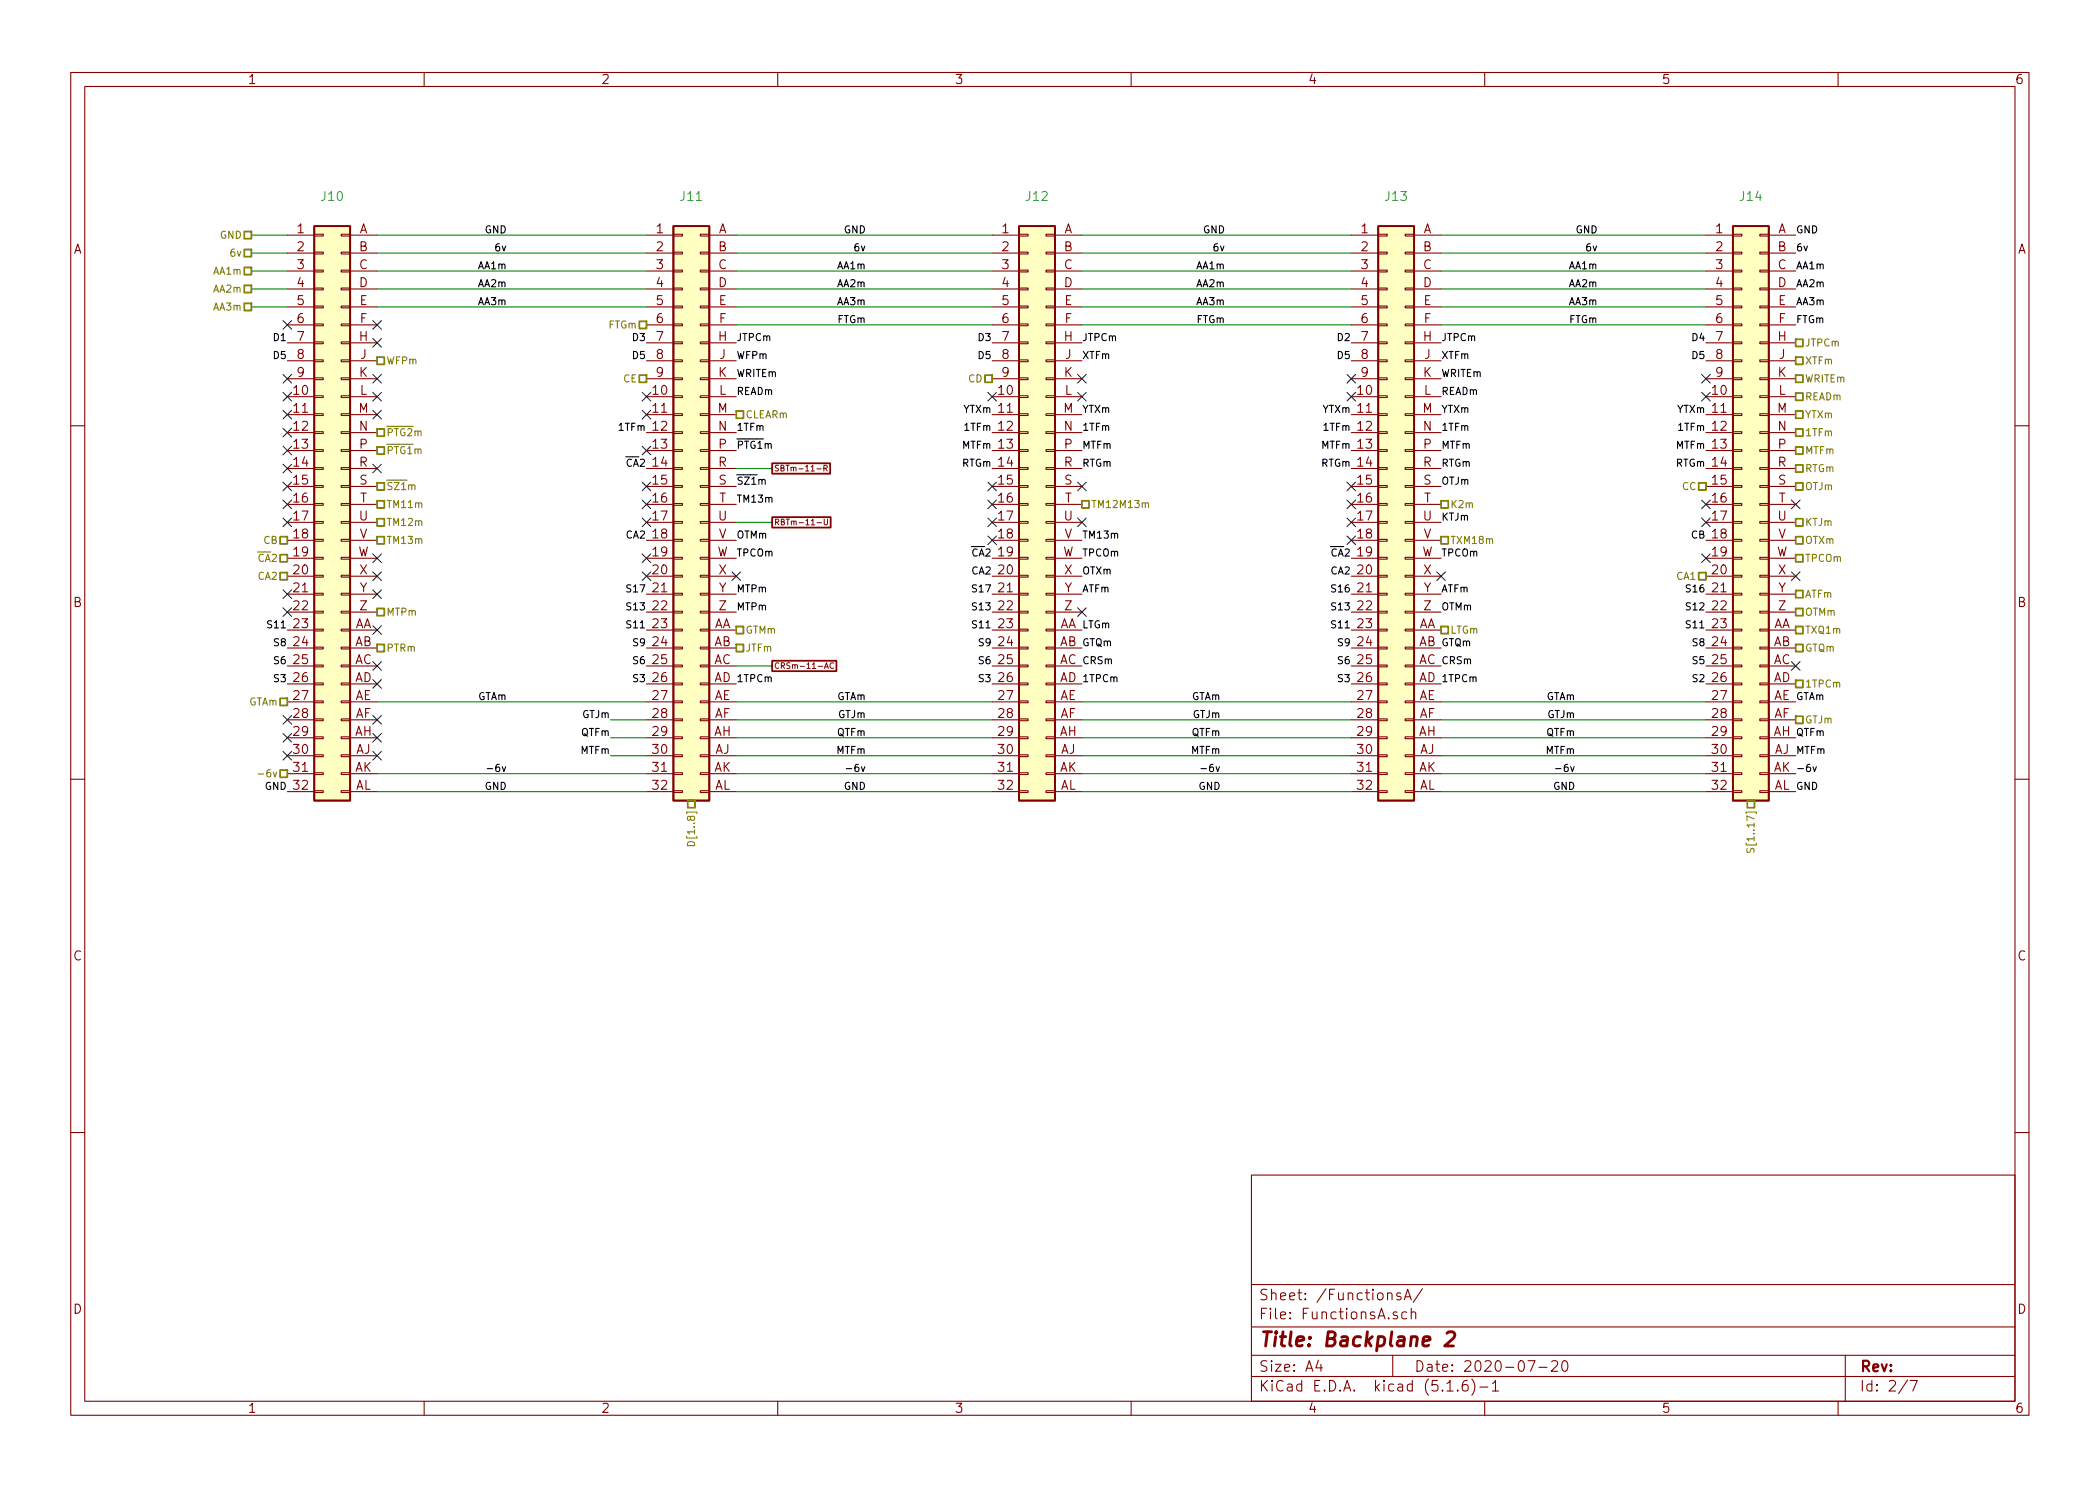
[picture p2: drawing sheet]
<svg xmlns="http://www.w3.org/2000/svg" width="297mm" height="210mm" viewBox="0 0 297 210" stroke-linecap="round" stroke-linejoin="round" font-family="sans-serif">
<g fill="none" stroke="#840000" stroke-width=".15">
<path d="M10 10.3h277v189.9h-277zM12 12.2h273v186.1h-273zM60 10.3v1.9M110 10.3v1.9M160 10.3v1.9M210 10.3v1.9M260 10.3v1.9M40.6 33.3h3.8M40.6 35.8h3.8M40.6 38.3h3.8M44.4 38.2h1.3v.3h-1.3zM44.4 35.7h1.3v.2h-1.3z"/>
<path d="M44.4 33.1h1.3v.3h-1.3zM48.3 38.2h1.2v.3h-1.2zM48.3 35.7h1.2v.2h-1.2zM48.3 33.1h1.2v.3h-1.2zM49.5 33.3h3.8M49.5 35.8h3.8M49.5 38.3h3.8M91.4 33.3h3.8M91.4 35.8h3.8M91.4 38.3h3.8M95.2 38.2h1.3v.3h-1.3zM95.2 35.7h1.3v.2h-1.3z"/>
<path d="M95.2 33.1h1.3v.3h-1.3zM99.1 38.2h1.2v.3h-1.2zM99.1 35.7h1.2v.2h-1.2zM99.1 33.1h1.2v.3h-1.2zM100.3 33.3h3.8M100.3 35.8h3.8M100.3 38.3h3.8M140.3 33.3h3.8M140.3 35.8h3.8M140.3 38.3h3.8M144.1 38.2h1.3v.3h-1.3zM144.1 35.7h1.3v.2h-1.3z"/>
<path d="M144.1 33.1h1.3v.3h-1.3zM148 38.2h1.2v.3h-1.2zM148 35.7h1.2v.2h-1.2zM148 33.1h1.2v.3h-1.2zM149.2 33.3h3.8M149.2 35.8h3.8M149.2 38.3h3.8M191.1 33.3h3.8M191.1 35.8h3.8M191.1 38.3h3.8M194.9 38.2h1.3v.3h-1.3zM194.9 35.7h1.3v.2h-1.3z"/>
<path d="M194.9 33.1h1.3v.3h-1.3zM198.8 38.2h1.2v.3h-1.2zM198.8 35.7h1.2v.2h-1.2zM198.8 33.1h1.2v.3h-1.2zM200 33.3h3.8M200 35.8h3.8M200 38.3h3.8M241.3 33.3h3.8M241.3 35.8h3.8M241.3 38.3h3.8M245.1 38.2h1.3v.3h-1.3zM245.1 35.7h1.3v.2h-1.3z"/>
<path d="M245.1 33.1h1.3v.3h-1.3zM248.9 38.2h1.3v.3h-1.3zM248.9 35.7h1.3v.2h-1.3zM248.9 33.1h1.3v.3h-1.3zM250.2 33.3h3.8M250.2 35.8h3.8M250.2 38.3h3.8M40.6 56.1h3.8M40.6 58.7h3.8M40.6 40.9h3.8M40.6 43.4h3.8M40.6 46h3.8"/>
<path d="M40.6 48.5h3.8M40.6 51h3.8M40.6 53.6h3.8M44.4 58.5h1.3v.3h-1.3zM44.4 56h1.3v.3h-1.3zM44.4 53.5h1.3v.2h-1.3zM44.4 50.9h1.3v.3h-1.3zM44.4 48.4h1.3v.2h-1.3zM44.4 45.8h1.3v.3h-1.3zM44.4 43.3h1.3v.3h-1.3zM44.4 40.8h1.3v.2h-1.3zM48.3 58.5h1.2v.3h-1.2z"/>
<path d="M48.3 56h1.2v.3h-1.2zM48.3 53.5h1.2v.2h-1.2zM48.3 50.9h1.2v.3h-1.2zM48.3 48.4h1.2v.2h-1.2zM48.3 45.8h1.2v.3h-1.2zM48.3 43.3h1.2v.3h-1.2zM48.3 40.8h1.2v.2h-1.2zM49.5 56.1h3.8M49.5 58.7h3.8M49.5 40.9h3.8M49.5 43.4h3.8M49.5 46h3.8"/>
<path d="M49.5 48.5h3.8M49.5 51h3.8M49.5 53.6h3.8M91.4 56.1h3.8M91.4 58.7h3.8M91.4 40.9h3.8M91.4 43.4h3.8M91.4 46h3.8M91.4 48.5h3.8M91.4 51h3.8M91.4 53.6h3.8M95.2 58.5h1.3v.3h-1.3z"/>
<path d="M95.2 56h1.3v.3h-1.3zM95.2 53.5h1.3v.2h-1.3zM95.2 50.9h1.3v.3h-1.3zM95.2 48.4h1.3v.2h-1.3zM95.2 45.8h1.3v.3h-1.3zM95.2 43.3h1.3v.3h-1.3zM95.2 40.8h1.3v.2h-1.3zM99.1 58.5h1.2v.3h-1.2zM99.1 56h1.2v.3h-1.2zM99.1 53.5h1.2v.2h-1.2zM99.1 50.9h1.2v.3h-1.2zM99.1 48.4h1.2v.2h-1.2z"/>
<path d="M99.1 45.8h1.2v.3h-1.2zM99.1 43.3h1.2v.3h-1.2zM99.1 40.8h1.2v.2h-1.2zM100.3 56.1h3.8M100.3 58.7h3.8M100.3 40.9h3.8M100.3 43.4h3.8M100.3 46h3.8M100.3 48.5h3.8M100.3 51h3.8M100.3 53.6h3.8M140.3 56.1h3.8"/>
<path d="M140.3 58.7h3.8M140.3 40.9h3.8M140.3 43.4h3.8M140.3 46h3.8M140.3 48.5h3.8M140.3 51h3.8M140.3 53.6h3.8M144.1 58.5h1.3v.3h-1.3zM144.1 56h1.3v.3h-1.3zM144.1 53.5h1.3v.2h-1.3zM144.1 50.9h1.3v.3h-1.3zM144.1 48.4h1.3v.2h-1.3z"/>
<path d="M144.1 45.8h1.3v.3h-1.3zM144.1 43.3h1.3v.3h-1.3zM144.1 40.8h1.3v.2h-1.3zM148 58.5h1.2v.3h-1.2zM148 56h1.2v.3h-1.2zM148 53.5h1.2v.2h-1.2zM148 50.9h1.2v.3h-1.2zM148 48.4h1.2v.2h-1.2zM148 45.8h1.2v.3h-1.2zM148 43.3h1.2v.3h-1.2zM148 40.8h1.2v.2h-1.2zM149.2 56.1h3.8"/>
<path d="M149.2 58.7h3.8M149.2 40.9h3.8M149.2 43.4h3.8M149.2 46h3.8M149.2 48.5h3.8M149.2 51h3.8M149.2 53.6h3.8M191.1 56.1h3.8M191.1 58.7h3.8M191.1 40.9h3.8M191.1 43.4h3.8M191.1 46h3.8"/>
<path d="M191.1 48.5h3.8M191.1 51h3.8M191.1 53.6h3.8M194.9 58.5h1.3v.3h-1.3zM194.9 56h1.3v.3h-1.3zM194.9 53.5h1.3v.2h-1.3zM194.9 50.9h1.3v.3h-1.3zM194.9 48.4h1.3v.2h-1.3zM194.9 45.8h1.3v.3h-1.3zM194.9 43.3h1.3v.3h-1.3zM194.9 40.8h1.3v.2h-1.3zM198.8 58.5h1.2v.3h-1.2z"/>
<path d="M198.8 56h1.2v.3h-1.2zM198.8 53.5h1.2v.2h-1.2zM198.8 50.9h1.2v.3h-1.2zM198.8 48.4h1.2v.2h-1.2zM198.8 45.8h1.2v.3h-1.2zM198.8 43.3h1.2v.3h-1.2zM198.8 40.8h1.2v.2h-1.2zM200 56.1h3.8M200 58.7h3.8M200 40.9h3.8M200 43.4h3.8M200 46h3.8"/>
<path d="M200 48.5h3.8M200 51h3.8M200 53.6h3.8M241.3 56.1h3.8M241.3 58.7h3.8M241.3 40.9h3.8M241.3 43.4h3.8M241.3 46h3.8M241.3 48.5h3.8M241.3 51h3.8M241.3 53.6h3.8M245.1 58.5h1.3v.3h-1.3z"/>
<path d="M245.1 56h1.3v.3h-1.3zM245.1 53.5h1.3v.2h-1.3zM245.1 50.9h1.3v.3h-1.3zM245.1 48.4h1.3v.2h-1.3zM245.1 45.8h1.3v.3h-1.3zM245.1 43.3h1.3v.3h-1.3zM245.1 40.8h1.3v.2h-1.3zM248.9 58.5h1.3v.3h-1.3zM248.9 56h1.3v.3h-1.3zM248.9 53.5h1.3v.2h-1.3zM248.9 50.9h1.3v.3h-1.3zM248.9 48.4h1.3v.2h-1.3z"/>
<path d="M248.9 45.8h1.3v.3h-1.3zM248.9 43.3h1.3v.3h-1.3zM248.9 40.8h1.3v.2h-1.3zM250.2 56.1h3.8M250.2 58.7h3.8M250.2 40.9h3.8M250.2 43.4h3.8M250.2 46h3.8M250.2 48.5h3.8M250.2 51h3.8M250.2 53.6h3.8M10 60.2h2"/>
<path d="M40.6 61.2h3.8M40.6 63.7h3.8M40.6 66.3h3.8M40.6 68.8h3.8M40.6 71.4h3.8M40.6 73.9h3.8M40.6 76.4h3.8M40.6 79h3.8M44.4 78.9h1.3v.2h-1.3zM44.4 76.3h1.3v.3h-1.3zM44.4 73.8h1.3v.2h-1.3zM44.4 71.2h1.3v.3h-1.3z"/>
<path d="M44.4 68.7h1.3v.3h-1.3zM44.4 66.2h1.3v.2h-1.3zM44.4 63.6h1.3v.3h-1.3zM44.4 61.1h1.3v.2h-1.3zM48.3 78.9h1.2v.2h-1.2zM48.3 76.3h1.2v.3h-1.2zM48.3 73.8h1.2v.2h-1.2zM48.3 71.2h1.2v.3h-1.2zM48.3 68.7h1.2v.3h-1.2zM48.3 66.2h1.2v.2h-1.2zM48.3 63.6h1.2v.3h-1.2zM48.3 61.1h1.2v.2h-1.2z"/>
<path d="M49.5 61.2h3.8M49.5 63.7h3.8M49.5 66.3h3.8M49.5 68.8h3.8M49.5 71.4h3.8M49.5 73.9h3.8M49.5 76.4h3.8M49.5 79h3.8M91.4 61.2h3.8M91.4 63.7h3.8M91.4 66.3h3.8M91.4 68.8h3.8"/>
<path d="M91.4 71.4h3.8M91.4 73.9h3.8M91.4 76.4h3.8M91.4 79h3.8M95.2 78.9h1.3v.2h-1.3zM95.2 76.3h1.3v.3h-1.3zM95.2 73.8h1.3v.2h-1.3zM95.2 71.2h1.3v.3h-1.3zM95.2 68.7h1.3v.3h-1.3zM95.2 66.2h1.3v.2h-1.3zM95.2 63.6h1.3v.3h-1.3zM95.2 61.1h1.3v.2h-1.3z"/>
<path d="M99.1 78.9h1.2v.2h-1.2zM99.1 76.3h1.2v.3h-1.2zM99.1 73.8h1.2v.2h-1.2zM99.1 71.2h1.2v.3h-1.2zM99.1 68.7h1.2v.3h-1.2zM99.1 66.2h1.2v.2h-1.2zM99.1 63.6h1.2v.3h-1.2zM99.1 61.1h1.2v.2h-1.2zM100.3 61.2h3.8M100.3 63.7h3.8M100.3 66.3h3.8M100.3 68.8h3.8"/>
<path d="M100.3 71.4h3.8M100.3 73.9h3.8M100.3 76.4h3.8M100.3 79h3.8M140.3 61.2h3.8M140.3 63.7h3.8M140.3 66.3h3.8M140.3 68.8h3.8M140.3 71.4h3.8M140.3 73.9h3.8M140.3 76.4h3.8M140.3 79h3.8"/>
<path d="M144.1 78.9h1.3v.2h-1.3zM144.1 76.3h1.3v.3h-1.3zM144.1 73.8h1.3v.2h-1.3zM144.1 71.2h1.3v.3h-1.3zM144.1 68.7h1.3v.3h-1.3zM144.1 66.2h1.3v.2h-1.3zM144.1 63.6h1.3v.3h-1.3zM144.1 61.1h1.3v.2h-1.3zM148 78.9h1.2v.2h-1.2zM148 76.3h1.2v.3h-1.2zM148 73.8h1.2v.2h-1.2zM148 71.2h1.2v.3h-1.2z"/>
<path d="M148 68.7h1.2v.3h-1.2zM148 66.2h1.2v.2h-1.2zM148 63.6h1.2v.3h-1.2zM148 61.1h1.2v.2h-1.2zM149.2 61.2h3.8M149.2 63.7h3.8M149.2 66.3h3.8M149.2 68.8h3.8M149.2 71.4h3.8M149.2 73.9h3.8M149.2 76.4h3.8M149.2 79h3.8"/>
<path d="M191.1 61.2h3.8M191.1 63.7h3.8M191.1 66.3h3.8M191.1 68.8h3.8M191.1 71.4h3.8M191.1 73.9h3.8M191.1 76.4h3.8M191.1 79h3.8M194.9 78.9h1.3v.2h-1.3zM194.9 76.3h1.3v.3h-1.3zM194.9 73.8h1.3v.2h-1.3zM194.9 71.2h1.3v.3h-1.3z"/>
<path d="M194.9 68.7h1.3v.3h-1.3zM194.9 66.2h1.3v.2h-1.3zM194.9 63.6h1.3v.3h-1.3zM194.9 61.1h1.3v.2h-1.3zM198.8 78.9h1.2v.2h-1.2zM198.8 76.3h1.2v.3h-1.2zM198.8 73.8h1.2v.2h-1.2zM198.8 71.2h1.2v.3h-1.2zM198.8 68.7h1.2v.3h-1.2zM198.8 66.2h1.2v.2h-1.2zM198.8 63.6h1.2v.3h-1.2zM198.8 61.1h1.2v.2h-1.2z"/>
<path d="M200 61.2h3.8M200 63.7h3.8M200 66.3h3.8M200 68.8h3.8M200 71.4h3.8M200 73.9h3.8M200 76.4h3.8M200 79h3.8M241.3 61.2h3.8M241.3 63.7h3.8M241.3 66.3h3.8M241.3 68.8h3.8"/>
<path d="M241.3 71.4h3.8M241.3 73.9h3.8M241.3 76.4h3.8M241.3 79h3.8M245.1 78.9h1.3v.2h-1.3zM245.1 76.3h1.3v.3h-1.3zM245.1 73.8h1.3v.2h-1.3zM245.1 71.2h1.3v.3h-1.3zM245.1 68.7h1.3v.3h-1.3zM245.1 66.2h1.3v.2h-1.3zM245.1 63.6h1.3v.3h-1.3zM245.1 61.1h1.3v.2h-1.3z"/>
<path d="M248.9 78.9h1.3v.2h-1.3zM248.9 76.3h1.3v.3h-1.3zM248.9 73.8h1.3v.2h-1.3zM248.9 71.2h1.3v.3h-1.3zM248.9 68.7h1.3v.3h-1.3zM248.9 66.2h1.3v.2h-1.3zM248.9 63.6h1.3v.3h-1.3zM248.9 61.1h1.3v.2h-1.3zM250.2 61.2h3.8M250.2 63.7h3.8M250.2 66.3h3.8M250.2 68.8h3.8"/>
<path d="M250.2 71.4h3.8M250.2 73.9h3.8M250.2 76.4h3.8M250.2 79h3.8M285 60.2h2M40.6 81.5h3.8M40.6 84.1h3.8M40.6 86.6h3.8M40.6 89.1h3.8M40.6 91.7h3.8M40.6 94.2h3.8M40.6 96.8h3.8"/>
<path d="M40.6 99.3h3.8M44.4 99.2h1.3v.2h-1.3zM44.4 96.6h1.3v.3h-1.3zM44.4 94.1h1.3v.3h-1.3zM44.4 91.6h1.3v.2h-1.3zM44.4 89h1.3v.3h-1.3zM44.4 86.5h1.3v.2h-1.3zM44.4 83.9h1.3v.3h-1.3zM44.4 81.4h1.3v.3h-1.3zM48.3 99.2h1.2v.2h-1.2zM48.3 96.6h1.2v.3h-1.2zM48.3 94.1h1.2v.3h-1.2z"/>
<path d="M48.3 91.6h1.2v.2h-1.2zM48.3 89h1.2v.3h-1.2zM48.3 86.5h1.2v.2h-1.2zM48.3 83.9h1.2v.3h-1.2zM48.3 81.4h1.2v.3h-1.2zM49.5 81.5h3.8M49.5 84.1h3.8M49.5 86.6h3.8M49.5 89.1h3.8M49.5 91.7h3.8M49.5 94.2h3.8M49.5 96.8h3.8"/>
<path d="M49.5 99.3h3.8M91.4 81.5h3.8M91.4 84.1h3.8M91.4 86.6h3.8M91.4 89.1h3.8M91.4 91.7h3.8M91.4 94.2h3.8M91.4 96.8h3.8M91.4 99.3h3.8M95.2 99.2h1.3v.2h-1.3zM95.2 96.6h1.3v.3h-1.3zM95.2 94.1h1.3v.3h-1.3z"/>
<path d="M95.2 91.6h1.3v.2h-1.3zM95.2 89h1.3v.3h-1.3zM95.2 86.5h1.3v.2h-1.3zM95.2 83.9h1.3v.3h-1.3zM95.2 81.4h1.3v.3h-1.3zM99.1 99.2h1.2v.2h-1.2zM99.1 96.6h1.2v.3h-1.2zM99.1 94.1h1.2v.3h-1.2zM99.1 91.6h1.2v.2h-1.2zM99.1 89h1.2v.3h-1.2zM99.1 86.5h1.2v.2h-1.2zM99.1 83.9h1.2v.3h-1.2z"/>
<path d="M99.1 81.4h1.2v.3h-1.2zM100.3 81.5h3.8M100.3 84.1h3.8M100.3 86.6h3.8M100.3 89.1h3.8M100.3 91.7h3.8M100.3 94.2h3.8M100.3 96.8h3.8M100.3 99.3h3.8M140.3 81.5h3.8M140.3 84.1h3.8M140.3 86.6h3.8"/>
<path d="M140.3 89.1h3.8M140.3 91.7h3.8M140.3 94.2h3.8M140.3 96.8h3.8M140.3 99.3h3.8M144.1 99.2h1.3v.2h-1.3zM144.1 96.6h1.3v.3h-1.3zM144.1 94.1h1.3v.3h-1.3zM144.1 91.6h1.3v.2h-1.3zM144.1 89h1.3v.3h-1.3zM144.1 86.5h1.3v.2h-1.3zM144.1 83.9h1.3v.3h-1.3z"/>
<path d="M144.1 81.4h1.3v.3h-1.3zM148 99.2h1.2v.2h-1.2zM148 96.6h1.2v.3h-1.2zM148 94.1h1.2v.3h-1.2zM148 91.6h1.2v.2h-1.2zM148 89h1.2v.3h-1.2zM148 86.5h1.2v.2h-1.2zM148 83.9h1.2v.3h-1.2zM148 81.4h1.2v.3h-1.2zM149.2 81.5h3.8M149.2 84.1h3.8M149.2 86.6h3.8"/>
<path d="M149.2 89.1h3.8M149.2 91.7h3.8M149.2 94.2h3.8M149.2 96.8h3.8M149.2 99.3h3.8M191.1 81.5h3.8M191.1 84.1h3.8M191.1 86.6h3.8M191.1 89.1h3.8M191.1 91.7h3.8M191.1 94.2h3.8M191.1 96.8h3.8"/>
<path d="M191.1 99.3h3.8M194.9 99.2h1.3v.2h-1.3zM194.9 96.6h1.3v.3h-1.3zM194.9 94.1h1.3v.3h-1.3zM194.9 91.6h1.3v.2h-1.3zM194.9 89h1.3v.3h-1.3zM194.9 86.5h1.3v.2h-1.3zM194.9 83.9h1.3v.3h-1.3zM194.9 81.4h1.3v.3h-1.3zM198.8 99.2h1.2v.2h-1.2zM198.8 96.6h1.2v.3h-1.2zM198.8 94.1h1.2v.3h-1.2z"/>
<path d="M198.8 91.6h1.2v.2h-1.2zM198.8 89h1.2v.3h-1.2zM198.8 86.5h1.2v.2h-1.2zM198.8 83.9h1.2v.3h-1.2zM198.8 81.4h1.2v.3h-1.2zM200 81.5h3.8M200 84.1h3.8M200 86.6h3.8M200 89.1h3.8M200 91.7h3.8M200 94.2h3.8M200 96.8h3.8"/>
<path d="M200 99.3h3.8M241.3 81.5h3.8M241.3 84.1h3.8M241.3 86.6h3.8M241.3 89.1h3.8M241.3 91.7h3.8M241.3 94.2h3.8M241.3 96.8h3.8M241.3 99.3h3.8M245.1 99.2h1.3v.2h-1.3zM245.1 96.6h1.3v.3h-1.3zM245.1 94.1h1.3v.3h-1.3z"/>
<path d="M245.1 91.6h1.3v.2h-1.3zM245.1 89h1.3v.3h-1.3zM245.1 86.5h1.3v.2h-1.3zM245.1 83.9h1.3v.3h-1.3zM245.1 81.4h1.3v.3h-1.3zM248.9 99.2h1.3v.2h-1.3zM248.9 96.6h1.3v.3h-1.3zM248.9 94.1h1.3v.3h-1.3zM248.9 91.6h1.3v.2h-1.3zM248.9 89h1.3v.3h-1.3zM248.9 86.5h1.3v.2h-1.3zM248.9 83.9h1.3v.3h-1.3z"/>
<path d="M248.9 81.4h1.3v.3h-1.3zM250.2 81.5h3.8M250.2 84.1h3.8M250.2 86.6h3.8M250.2 89.1h3.8M250.2 91.7h3.8M250.2 94.2h3.8M250.2 96.8h3.8M250.2 99.3h3.8M10 110.3h2M40.6 101.8h3.8M40.6 104.4h3.8"/>
<path d="M40.6 106.9h3.8M40.6 109.5h3.8M40.6 112h3.8M44.4 111.9h1.3v.2h-1.3zM44.4 109.3h1.3v.3h-1.3zM44.4 106.8h1.3v.3h-1.3zM44.4 104.3h1.3v.2h-1.3zM44.4 101.7h1.3v.3h-1.3zM48.3 111.9h1.2v.2h-1.2zM48.3 109.3h1.2v.3h-1.2zM48.3 106.8h1.2v.3h-1.2zM48.3 104.3h1.2v.2h-1.2z"/>
<path d="M48.3 101.7h1.2v.3h-1.2zM49.5 101.8h3.8M49.5 104.4h3.8M49.5 106.9h3.8M49.5 109.5h3.8M49.5 112h3.8M91.4 101.8h3.8M91.4 104.4h3.8M91.4 106.9h3.8M91.4 109.5h3.8M91.4 112h3.8M95.2 111.9h1.3v.2h-1.3z"/>
<path d="M95.2 109.3h1.3v.3h-1.3zM95.2 106.8h1.3v.3h-1.3zM95.2 104.3h1.3v.2h-1.3zM95.2 101.7h1.3v.3h-1.3zM99.1 111.9h1.2v.2h-1.2zM99.1 109.3h1.2v.3h-1.2zM99.1 106.8h1.2v.3h-1.2zM99.1 104.3h1.2v.2h-1.2zM99.1 101.7h1.2v.3h-1.2zM100.3 101.8h3.8M100.3 104.4h3.8M100.3 106.9h3.8"/>
<path d="M100.3 109.5h3.8M100.3 112h3.8M140.3 101.8h3.8M140.3 104.4h3.8M140.3 106.9h3.8M140.3 109.5h3.8M140.3 112h3.8M144.1 111.9h1.3v.2h-1.3zM144.1 109.3h1.3v.3h-1.3zM144.1 106.8h1.3v.3h-1.3zM144.1 104.3h1.3v.2h-1.3zM144.1 101.7h1.3v.3h-1.3z"/>
<path d="M148 111.9h1.2v.2h-1.2zM148 109.3h1.2v.3h-1.2zM148 106.8h1.2v.3h-1.2zM148 104.3h1.2v.2h-1.2zM148 101.7h1.2v.3h-1.2zM149.2 101.8h3.8M149.2 104.4h3.8M149.2 106.9h3.8M149.2 109.5h3.8M149.2 112h3.8M191.1 101.8h3.8M191.1 104.4h3.8"/>
<path d="M191.1 106.9h3.8M191.1 109.5h3.8M191.1 112h3.8M194.9 111.9h1.3v.2h-1.3zM194.9 109.3h1.3v.3h-1.3zM194.9 106.8h1.3v.3h-1.3zM194.9 104.3h1.3v.2h-1.3zM194.9 101.7h1.3v.3h-1.3zM198.8 111.9h1.2v.2h-1.2zM198.8 109.3h1.2v.3h-1.2zM198.8 106.8h1.2v.3h-1.2zM198.8 104.3h1.2v.2h-1.2z"/>
<path d="M198.8 101.7h1.2v.3h-1.2zM200 101.8h3.8M200 104.4h3.8M200 106.9h3.8M200 109.5h3.8M200 112h3.8M241.3 101.8h3.8M241.3 104.4h3.8M241.3 106.9h3.8M241.3 109.5h3.8M241.3 112h3.8M245.1 111.9h1.3v.2h-1.3z"/>
<path d="M245.1 109.3h1.3v.3h-1.3zM245.1 106.8h1.3v.3h-1.3zM245.1 104.3h1.3v.2h-1.3zM245.1 101.7h1.3v.3h-1.3zM248.9 111.9h1.3v.2h-1.3zM248.9 109.3h1.3v.3h-1.3zM248.9 106.8h1.3v.3h-1.3zM248.9 104.3h1.3v.2h-1.3zM248.9 101.7h1.3v.3h-1.3zM250.2 101.8h3.8M250.2 104.4h3.8M250.2 106.9h3.8"/>
<path d="M250.2 109.5h3.8M250.2 112h3.8M285 110.3h2M10 160.2h2M177 166.3h108v32h-108zM285 160.2h2M60 198.3v1.9M110 198.3v1.9M160 198.3v1.9M177 194.8h108M177 191.8h108M177 187.8h108"/>
<path d="M177 181.8h108M186.5 192.5l-.4 1h1M186.8 193v1M197 191.8v3M197.6 185.7l-.3-.1-.2 .3a.48 .48 0 0 0 .5 .3l.1 .1-.1 .2-.1 .1-.4-.1M198.1 183l-.3-.1-.2 .1v.2a.48 .48 0 0 0 .5 .3l.1 .1-.1 .2-.1 .1-.4-.1M198.6 183.9l.5-1.5 .5 1.5M198.8 183.5h.7M199 185.7a.53 .53 0 0 0-.7 0v.8a.53 .53 0 0 0 .7 0M199.6 185.7a.38 .38 0 0 1 .7 .1v.8M199.6 185.1v1.5M201.2 182.3l-1.3 2"/>
<path d="M204.7 196.8h.8M206.2 196.7v.1l-.1-.1h.1v.1M207.5 195.3a.59 .59 0 0 0-.7 .7l.1 .7a.49 .49 0 0 0 .7 0 .65 .65 0 0 0-.1-.7 .51 .51 0 0 0-.6 0l-.1 .2M208.2 195.1a1.71 1.71 0 0 1 0 2.3M209.3 196.3h1.2M210 198.3v1.9M211.1 195.8l.3-.3 .1-.2v1.5M211.1 196.8h.9M216.1 192.5h1l-.6 1.5M217.7 193.5h1.1M219.5 192.7l.2-.2h.3a.41 .41 0 0 1 .3 .7l-.9 .8h.9M221.1 192.6a.36 .36 0 0 1 .6 .2 .77 .77 0 0 1-.4 1.2 1 1 0 0 1-.2-1.4z"/>
<path d="M260 198.3v1.9M261 191.8v6.5M269.8 195.2l-1.2 2M270.2 195.3h1l-.6 1.5"/>
</g>
<path d="M204.7 188.6l.3-.2h.5a.48 .48 0 0 1 .3 .6l-.2 .3-1.3 1.1h1.3" fill="none" stroke="#840000" stroke-width=".41"/>
<g fill="#ffffc2" stroke="#ffffc2" stroke-width=".14">
<path d="M144.1 32h5.1v81.3h-5.1z"/>
<path d="M95.2 32h5.1v81.3h-5.1z"/>
<path d="M44.4 32h5.1v81.3h-5.1z"/>
<path d="M194.9 32h5.1v81.3h-5.1z"/>
<path d="M245.1 32h5.1v81.3h-5.1z"/>
</g>
<path d="M44.4 32h5.1v81.3h-5.1zM95.2 32h5.1v81.3h-5.1zM144.1 32h5.1v81.3h-5.1zM194.9 32h5.1v81.3h-5.1zM245.1 32h5.1v81.3h-5.1zM109.2 65.6h8.2v1.4h-8.2zM109.2 73.2h8.3v1.4h-8.3zM109.2 93.5h9.1v1.5h-9.1z" fill="none" stroke="#840000" stroke-width=".25"/>
<g fill="none" stroke="#008400" stroke-width=".15">
<path d="M35.6 35.8h5M35.6 33.3h5M35.6 38.3h5M53.3 35.8h38.1M53.3 33.3h38.1M53.3 38.3h38.1M104.1 35.8h36.2M104.1 33.3h36.2M104.1 38.3h36.2M153 35.8h38.1M153 33.3h38.1M153 38.3h38.1"/>
<path d="M203.8 35.8h37.5M203.8 33.3h37.5M203.8 38.3h37.5M35.6 40.9h5M35.6 43.4h5M53.3 40.9h38.1M53.3 43.4h38.1M104.1 46h36.2M104.1 40.9h36.2M104.1 43.4h36.2M153 46h38.1M153 40.9h38.1"/>
<path d="M153 43.4h38.1M203.8 46h37.5M203.8 40.9h37.5M203.8 43.4h37.5M104.1 66.3h5.1M104.1 73.9h5.1M53.3 99.3h38.1M104.1 99.3h36.2M104.1 94.2h5.1M153 99.3h38.1M203.8 99.3h37.5M53.3 112h38.1"/>
<path d="M53.3 109.5h38.1M86.4 101.8h5M86.4 106.9h5M86.4 104.4h5M104.1 101.8h36.2M104.1 106.9h36.2M104.1 104.4h36.2M104.1 112h36.2M104.1 109.5h36.2M153 101.8h38.1M153 106.9h38.1M153 104.4h38.1"/>
<path d="M153 112h38.1M153 109.5h38.1M203.8 101.8h37.5M203.8 106.9h37.5M203.8 104.4h37.5M203.8 112h37.5M203.8 109.5h37.5"/>
</g>
<g fill="none" stroke="#848400" stroke-width=".25">
<path d="M34.5 35.3h1.1v1h-1.1zM34.5 32.8h1.1v1h-1.1zM34.5 37.8h1.1v1.1h-1.1zM34.5 42.9h1.1v1h-1.1zM34.5 40.4h1.1v1h-1.1zM53.3 50.5h1.1v1.1h-1.1zM90.4 45.5h1v1h-1zM90.4 53.1h1v1h-1zM104.1 58.2h1.1v1h-1.1zM139.3 53.1h1v1h-1zM254 48h1v1h-1zM254 50.5h1v1.1h-1z"/>
<path d="M254 58.2h1v1h-1zM254 53.1h1v1h-1zM254 55.6h1v1h-1zM39.6 75.9h1v1.1h-1zM39.6 78.5h1v1h-1zM53.3 73.4h1.1v1h-1.1zM53.3 70.9h1.1v1h-1.1zM53.3 75.9h1.1v1.1h-1.1zM53.3 68.3h1.1v1h-1.1zM53.3 63.2h1.1v1.1h-1.1zM53.3 60.7h1.1v1h-1.1zM153 70.9h1.1v1h-1.1z"/>
<path d="M203.8 75.9h1.1v1.1h-1.1zM203.8 70.9h1.1v1h-1.1zM240.3 68.3h1v1h-1zM254 60.7h1v1h-1zM254 73.4h1v1h-1zM254 75.9h1v1.1h-1zM254 68.3h1v1h-1zM254 65.8h1v1h-1zM254 63.2h1v1.1h-1zM254 78.5h1v1h-1zM39.6 98.8h1v1h-1zM39.6 81h1v1h-1z"/>
<path d="M53.3 91.2h1.1v1h-1.1zM53.3 86.1h1.1v1h-1.1zM104.1 88.6h1.1v1.1h-1.1zM104.1 91.2h1.1v1h-1.1zM203.8 88.6h1.1v1.1h-1.1zM240.3 81h1v1h-1zM254 91.2h1v1h-1zM254 88.6h1v1.1h-1zM254 96.3h1v1h-1zM254 86.1h1v1h-1zM254 83.6h1v1h-1zM39.6 109h1v1h-1z"/>
<path d="M97.3 113.3h1v1h-1zM247.1 113.3h1.1v1h-1.1zM254 101.3h1v1.1h-1z"/>
</g>
<path d="M162 71.3l.2-.2 .2 .1 .1 .6M36.5 109.5h.8M97.3 119.2a.55 .55 0 0 1 .6-.1 .55 .55 0 0 1 .3 .6h-1zM247.1 120l.1 .6h.3l.1-.5 .3-.1 .2 .2v.4" fill="none" stroke="#848400" stroke-width=".15"/>
<path d="M115.5 66.3h.7M115.6 74h.6M116.5 66.3l.4-.1 .1-.3-.5-.1v.8M116.6 73.5v.6l.1 .2 .3-.1v-.7M116.7 66.3l.3 .3M116.6 94.6l.3-.8 .3 .8M116.7 94.4h.4M117.9 93.8a.36 .36 0 0 0-.5 .4 .36 .36 0 0 0 .5 .3" fill="none" stroke="#840000" stroke-width=".14"/>
<path d="M68.9 108.8h.8M119.7 108.8h.8M169.9 108.8h.7M220 108.8h.8M256.4 108.5l.3 .7 .2-.7" fill="none" stroke="#000" stroke-width=".15"/>
<g fill="none" stroke="#000084" stroke-width=".15">
<path d="M40 45.4l1.2 1.2M40 53l1.2 1.2M40 55.5l1.2 1.2M40 58.1l1.2 1.2M41.2 45.4l-1.2 1.2M41.2 53l-1.2 1.2M41.2 55.5l-1.2 1.2M41.2 58.1l-1.2 1.2M52.7 58.1l1.2 1.2M52.7 55.5l1.2 1.2M52.7 53l1.2 1.2M52.7 47.9l1.2 1.2"/>
<path d="M52.7 45.4l1.2 1.2M53.9 45.4l-1.2 1.2M53.9 47.9l-1.2 1.2M53.9 53l-1.2 1.2M53.9 55.5l-1.2 1.2M53.9 58.1l-1.2 1.2M90.8 55.5l1.2 1.2M90.8 58.1l1.2 1.2M92 55.5l-1.2 1.2M92 58.1l-1.2 1.2M139.7 55.5l1.2 1.2M140.9 55.5l-1.2 1.2"/>
<path d="M152.4 55.5l1.2 1.2M152.4 53l1.2 1.2M153.6 55.5l-1.2 1.2M153.6 53l-1.2 1.2M190.5 55.5l1.2 1.2M190.5 53l1.2 1.2M191.7 55.5l-1.2 1.2M191.7 53l-1.2 1.2M240.7 55.5l1.2 1.2M240.7 53l1.2 1.2M241.9 55.5l-1.2 1.2M241.9 53l-1.2 1.2"/>
<path d="M40 60.6l1.2 1.2M40 63.1l1.2 1.3M40 65.7l1.2 1.2M40 68.2l1.2 1.2M40 70.8l1.2 1.2M40 73.3l1.2 1.2M41.2 60.6l-1.2 1.2M41.2 63.1l-1.2 1.3M41.2 65.7l-1.2 1.2M41.2 68.2l-1.2 1.2M41.2 70.8l-1.2 1.2M41.2 73.3l-1.2 1.2"/>
<path d="M52.7 65.7l1.2 1.2M52.7 78.4l1.2 1.2M53.9 78.4l-1.2 1.2M53.9 65.7l-1.2 1.2M90.8 78.4l1.2 1.2M90.8 73.3l1.2 1.2M90.8 70.8l1.2 1.2M90.8 68.2l1.2 1.2M90.8 63.1l1.2 1.3M92 68.2l-1.2 1.2M92 63.1l-1.2 1.3M92 78.4l-1.2 1.2"/>
<path d="M92 73.3l-1.2 1.2M92 70.8l-1.2 1.2M139.7 73.3l1.2 1.2M139.7 75.8l1.2 1.3M139.7 70.8l1.2 1.2M139.7 68.2l1.2 1.2M140.9 68.2l-1.2 1.2M140.9 75.8l-1.2 1.3M140.9 73.3l-1.2 1.2M140.9 70.8l-1.2 1.2M152.4 68.2l1.2 1.2M152.4 73.3l1.2 1.2"/>
<path d="M153.6 68.2l-1.2 1.2M153.6 73.3l-1.2 1.2M190.5 68.2l1.2 1.2M190.5 75.8l1.2 1.3M190.5 73.3l1.2 1.2M190.5 70.8l1.2 1.2M191.7 75.8l-1.2 1.3M191.7 73.3l-1.2 1.2M191.7 70.8l-1.2 1.2M191.7 68.2l-1.2 1.2M240.7 78.4l1.2 1.2M240.7 73.3l1.2 1.2"/>
<path d="M240.7 70.8l1.2 1.2M241.9 78.4l-1.2 1.2M241.9 73.3l-1.2 1.2M241.9 70.8l-1.2 1.2M253.4 70.8l1.2 1.2M254.6 70.8l-1.2 1.2M40 83.5l1.2 1.2M40 86l1.2 1.2M41.2 83.5l-1.2 1.2M41.2 86l-1.2 1.2M52.7 80.9l1.2 1.2M52.7 83.5l1.2 1.2"/>
<path d="M52.7 96.2l1.2 1.2M52.7 93.6l1.2 1.2M52.7 88.5l1.2 1.3M53.9 88.5l-1.2 1.3M53.9 93.6l-1.2 1.2M53.9 96.2l-1.2 1.2M53.9 83.5l-1.2 1.2M53.9 80.9l-1.2 1.2M90.8 80.9l1.2 1.2M92 80.9l-1.2 1.2M103.5 80.9l1.2 1.2M104.7 80.9l-1.2 1.2"/>
<path d="M152.4 86l1.2 1.2M153.6 86l-1.2 1.2M203.2 80.9l1.2 1.2M204.4 80.9l-1.2 1.2M253.4 80.9l1.2 1.2M253.4 93.6l1.2 1.2M254.6 80.9l-1.2 1.2M254.6 93.6l-1.2 1.2M40 101.2l1.2 1.3M40 103.8l1.2 1.2M40 106.3l1.2 1.2M41.2 101.2l-1.2 1.3"/>
<path d="M41.2 103.8l-1.2 1.2M41.2 106.3l-1.2 1.2M52.7 106.3l1.2 1.2M52.7 103.8l1.2 1.2M52.7 101.2l1.2 1.3M53.9 106.3l-1.2 1.2M53.9 103.8l-1.2 1.2M53.9 101.2l-1.2 1.3"/>
</g>
<text font-size="2.8" fill="#840000" x="178" y="190.5">Title: Backplane 2</text>
<g font-size="2.1" fill="#840000">
<text x="178" y="184">Sheet: /FunctionsA/</text>
<text x="178" y="186.7">File: FunctionsA.sch</text>
<text x="178" y="196.9">KiCad E.D.A. kicad (5.1.6)-1</text>
<text x="178" y="194.1">Size: A4</text>
<text x="200" y="194.1">Date: 2020-07-20</text>
<text x="263" y="194.1">Rev:</text>
<text x="263" y="196.9">Id: 2/7</text>
</g>
<g font-size="1.8" fill="#840000">
<text x="35" y="11.9">1</text>
<text x="85" y="11.9">2</text>
<text x="135" y="11.9">3</text>
<text x="185" y="11.9">4</text>
<text x="235" y="11.9">5</text>
<text x="285" y="11.9">6</text>
<text x="10.4" y="35.9">A</text>
<text x="42.1" y="33">1</text>
<text x="42.1" y="35.6">2</text>
<text x="50.8" y="33">A</text>
<text x="50.8" y="35.6">B</text>
<text x="92.9" y="33">1</text>
<text x="92.9" y="35.6">2</text>
<text x="101.6" y="33">A</text>
<text x="101.6" y="35.6">B</text>
<text x="141.8" y="33">1</text>
<text x="141.8" y="35.6">2</text>
<text x="150.5" y="33">A</text>
<text x="150.5" y="35.6">B</text>
<text x="192.6" y="33">1</text>
<text x="192.6" y="35.6">2</text>
<text x="201.3" y="33">A</text>
<text x="201.3" y="35.6">B</text>
<text x="242.7" y="33">1</text>
<text x="242.7" y="35.6">2</text>
<text x="251.5" y="33">A</text>
<text x="251.5" y="35.6">B</text>
<text x="285.4" y="35.9">A</text>
<text x="42.1" y="38.1">3</text>
<text x="42.1" y="40.6">4</text>
<text x="50.8" y="38.1">C</text>
<text x="50.8" y="40.6">D</text>
<text x="92.9" y="38.1">3</text>
<text x="92.9" y="40.6">4</text>
<text x="101.6" y="38.1">C</text>
<text x="101.6" y="40.6">D</text>
<text x="141.8" y="38.1">3</text>
<text x="141.8" y="40.6">4</text>
<text x="150.5" y="38.1">C</text>
<text x="150.5" y="40.6">D</text>
<text x="192.6" y="38.1">3</text>
<text x="192.6" y="40.6">4</text>
<text x="201.3" y="38.1">C</text>
<text x="201.3" y="40.6">D</text>
<text x="242.7" y="38.1">3</text>
<text x="242.7" y="40.6">4</text>
<text x="251.5" y="38.1">C</text>
<text x="251.5" y="40.6">D</text>
<text x="42.1" y="43.2">5</text>
<text x="42.1" y="45.7">6</text>
<text x="50.9" y="43.2">E</text>
<text x="50.9" y="45.7">F</text>
<text x="92.9" y="43.2">5</text>
<text x="92.9" y="45.7">6</text>
<text x="101.7" y="43.2">E</text>
<text x="101.7" y="45.7">F</text>
<text x="141.8" y="43.2">5</text>
<text x="141.8" y="45.7">6</text>
<text x="150.5" y="43.2">E</text>
<text x="150.6" y="45.7">F</text>
<text x="192.6" y="43.2">5</text>
<text x="192.6" y="45.7">6</text>
<text x="201.3" y="43.2">E</text>
<text x="201.4" y="45.7">F</text>
<text x="242.7" y="43.2">5</text>
<text x="242.7" y="45.7">6</text>
<text x="251.5" y="43.2">E</text>
<text x="251.6" y="45.7">F</text>
<text x="42.1" y="48.3">7</text>
<text x="42.1" y="50.8">8</text>
<text x="42.1" y="53.3">9</text>
<text x="50.8" y="48.3">H</text>
<text x="50.8" y="53.3">K</text>
<text x="51" y="50.8">J</text>
<text x="92.9" y="48.3">7</text>
<text x="92.9" y="50.8">8</text>
<text x="92.9" y="53.3">9</text>
<text x="101.6" y="48.3">H</text>
<text x="101.6" y="53.3">K</text>
<text x="101.8" y="50.8">J</text>
<text x="141.8" y="48.3">7</text>
<text x="141.8" y="50.8">8</text>
<text x="141.8" y="53.3">9</text>
<text x="150.5" y="48.3">H</text>
<text x="150.5" y="53.3">K</text>
<text x="150.6" y="50.8">J</text>
<text x="192.6" y="48.3">7</text>
<text x="192.6" y="50.8">8</text>
<text x="192.6" y="53.3">9</text>
<text x="201.3" y="48.3">H</text>
<text x="201.3" y="53.3">K</text>
<text x="201.4" y="50.8">J</text>
<text x="242.7" y="48.3">7</text>
<text x="242.7" y="50.8">8</text>
<text x="242.7" y="53.3">9</text>
<text x="251.5" y="48.3">H</text>
<text x="251.5" y="53.3">K</text>
<text x="251.6" y="50.8">J</text>
<text x="41.6" y="55.9">10</text>
<text x="41.6" y="58.4">11</text>
<text x="50.7" y="58.4">M</text>
<text x="50.9" y="55.9">L</text>
<text x="92.4" y="55.9">10</text>
<text x="92.4" y="58.4">11</text>
<text x="101.5" y="58.4">M</text>
<text x="101.7" y="55.9">L</text>
<text x="141.3" y="55.9">10</text>
<text x="141.3" y="58.4">11</text>
<text x="150.4" y="58.4">M</text>
<text x="150.6" y="55.9">L</text>
<text x="192.1" y="55.9">10</text>
<text x="192.1" y="58.4">11</text>
<text x="201.2" y="58.4">M</text>
<text x="201.4" y="55.9">L</text>
<text x="242.2" y="55.9">10</text>
<text x="242.2" y="58.4">11</text>
<text x="251.4" y="58.4">M</text>
<text x="251.6" y="55.9">L</text>
<text x="41.6" y="61">12</text>
<text x="41.6" y="63.5">13</text>
<text x="50.8" y="61">N</text>
<text x="50.9" y="63.5">P</text>
<text x="92.4" y="61">12</text>
<text x="92.4" y="63.5">13</text>
<text x="101.6" y="61">N</text>
<text x="101.7" y="63.5">P</text>
<text x="141.3" y="61">12</text>
<text x="141.3" y="63.5">13</text>
<text x="150.5" y="61">N</text>
<text x="150.5" y="63.5">P</text>
<text x="192.1" y="61">12</text>
<text x="192.1" y="63.5">13</text>
<text x="201.3" y="61">N</text>
<text x="201.3" y="63.5">P</text>
<text x="242.2" y="61">12</text>
<text x="242.2" y="63.5">13</text>
<text x="251.5" y="61">N</text>
<text x="251.5" y="63.5">P</text>
<text x="41.6" y="66">14</text>
<text x="41.6" y="68.6">15</text>
<text x="41.6" y="71.1">16</text>
<text x="50.8" y="66">R</text>
<text x="50.9" y="68.6">S</text>
<text x="50.9" y="71.1">T</text>
<text x="92.4" y="66">14</text>
<text x="92.4" y="68.6">15</text>
<text x="92.4" y="71.1">16</text>
<text x="101.6" y="66">R</text>
<text x="101.7" y="68.6">S</text>
<text x="101.7" y="71.1">T</text>
<text x="141.3" y="66">14</text>
<text x="141.3" y="68.6">15</text>
<text x="141.3" y="71.1">16</text>
<text x="150.5" y="66">R</text>
<text x="150.5" y="68.6">S</text>
<text x="150.6" y="71.1">T</text>
<text x="192.1" y="66">14</text>
<text x="192.1" y="68.6">15</text>
<text x="192.1" y="71.1">16</text>
<text x="201.3" y="66">R</text>
<text x="201.3" y="68.6">S</text>
<text x="201.4" y="71.1">T</text>
<text x="242.2" y="66">14</text>
<text x="242.2" y="68.6">15</text>
<text x="242.2" y="71.1">16</text>
<text x="251.5" y="66">R</text>
<text x="251.5" y="68.6">S</text>
<text x="251.6" y="71.1">T</text>
<text x="41.6" y="73.7">17</text>
<text x="41.6" y="76.2">18</text>
<text x="50.8" y="73.7">U</text>
<text x="50.9" y="76.2">V</text>
<text x="92.4" y="73.7">17</text>
<text x="92.4" y="76.2">18</text>
<text x="101.6" y="73.7">U</text>
<text x="101.7" y="76.2">V</text>
<text x="141.3" y="73.7">17</text>
<text x="141.3" y="76.2">18</text>
<text x="150.5" y="73.7">U</text>
<text x="150.5" y="76.2">V</text>
<text x="192.1" y="73.7">17</text>
<text x="192.1" y="76.2">18</text>
<text x="201.3" y="73.7">U</text>
<text x="201.3" y="76.2">V</text>
<text x="242.2" y="73.7">17</text>
<text x="242.2" y="76.2">18</text>
<text x="251.5" y="73.7">U</text>
<text x="251.5" y="76.2">V</text>
<text x="41.6" y="78.7">19</text>
<text x="41.6" y="81.3">20</text>
<text x="41.6" y="83.8">21</text>
<text x="50.6" y="78.7">W</text>
<text x="50.9" y="81.3">X</text>
<text x="50.9" y="83.8">Y</text>
<text x="92.4" y="78.7">19</text>
<text x="92.4" y="81.3">20</text>
<text x="92.4" y="83.8">21</text>
<text x="101.4" y="78.7">W</text>
<text x="101.7" y="81.3">X</text>
<text x="101.7" y="83.8">Y</text>
<text x="141.3" y="78.7">19</text>
<text x="141.3" y="81.3">20</text>
<text x="141.3" y="83.8">21</text>
<text x="150.3" y="78.7">W</text>
<text x="150.5" y="81.3">X</text>
<text x="150.5" y="83.8">Y</text>
<text x="192.1" y="78.7">19</text>
<text x="192.1" y="81.3">20</text>
<text x="192.1" y="83.8">21</text>
<text x="201.1" y="78.7">W</text>
<text x="201.3" y="81.3">X</text>
<text x="201.3" y="83.8">Y</text>
<text x="242.2" y="78.7">19</text>
<text x="242.2" y="81.3">20</text>
<text x="242.2" y="83.8">21</text>
<text x="251.3" y="78.7">W</text>
<text x="251.5" y="81.3">X</text>
<text x="251.5" y="83.8">Y</text>
<text x="10.4" y="85.9">B</text>
<text x="41.6" y="86.4">22</text>
<text x="41.6" y="88.9">23</text>
<text x="50.2" y="88.9">AA</text>
<text x="50.9" y="86.4">Z</text>
<text x="92.4" y="86.4">22</text>
<text x="92.4" y="88.9">23</text>
<text x="101" y="88.9">AA</text>
<text x="101.7" y="86.4">Z</text>
<text x="141.3" y="86.4">22</text>
<text x="141.3" y="88.9">23</text>
<text x="149.9" y="88.9">AA</text>
<text x="150.6" y="86.4">Z</text>
<text x="192.1" y="86.4">22</text>
<text x="192.1" y="88.9">23</text>
<text x="200.7" y="88.9">AA</text>
<text x="201.4" y="86.4">Z</text>
<text x="242.2" y="86.4">22</text>
<text x="242.2" y="88.9">23</text>
<text x="250.8" y="88.9">AA</text>
<text x="251.6" y="86.4">Z</text>
<text x="285.4" y="85.9">B</text>
<text x="41.6" y="91.4">24</text>
<text x="41.6" y="94">25</text>
<text x="50.2" y="91.4">AB</text>
<text x="50.2" y="94">AC</text>
<text x="92.4" y="91.4">24</text>
<text x="92.4" y="94">25</text>
<text x="101" y="91.4">AB</text>
<text x="101" y="94">AC</text>
<text x="141.3" y="91.4">24</text>
<text x="141.3" y="94">25</text>
<text x="149.9" y="91.4">AB</text>
<text x="149.9" y="94">AC</text>
<text x="192.1" y="91.4">24</text>
<text x="192.1" y="94">25</text>
<text x="200.7" y="91.4">AB</text>
<text x="200.7" y="94">AC</text>
<text x="242.2" y="91.4">24</text>
<text x="242.2" y="94">25</text>
<text x="250.8" y="91.4">AB</text>
<text x="250.8" y="94">AC</text>
<text x="41.6" y="96.5">26</text>
<text x="41.6" y="99.1">27</text>
<text x="41.6" y="101.6">28</text>
<text x="50.2" y="96.5">AD</text>
<text x="50.2" y="99.1">AE</text>
<text x="50.3" y="101.6">AF</text>
<text x="92.4" y="96.5">26</text>
<text x="92.4" y="99.1">27</text>
<text x="92.4" y="101.6">28</text>
<text x="101" y="96.5">AD</text>
<text x="101" y="99.1">AE</text>
<text x="101.1" y="101.6">AF</text>
<text x="141.3" y="96.5">26</text>
<text x="141.3" y="99.1">27</text>
<text x="141.3" y="101.6">28</text>
<text x="149.9" y="96.5">AD</text>
<text x="149.9" y="99.1">AE</text>
<text x="150" y="101.6">AF</text>
<text x="192.1" y="96.5">26</text>
<text x="192.1" y="99.1">27</text>
<text x="192.1" y="101.6">28</text>
<text x="200.7" y="96.5">AD</text>
<text x="200.7" y="99.1">AE</text>
<text x="200.8" y="101.6">AF</text>
<text x="242.2" y="96.5">26</text>
<text x="242.2" y="99.1">27</text>
<text x="242.2" y="101.6">28</text>
<text x="250.8" y="96.5">AD</text>
<text x="250.9" y="99.1">AE</text>
<text x="250.9" y="101.6">AF</text>
<text x="41.6" y="104.1">29</text>
<text x="41.6" y="106.7">30</text>
<text x="50.2" y="104.1">AH</text>
<text x="50.3" y="106.7">AJ</text>
<text x="92.4" y="104.1">29</text>
<text x="92.4" y="106.7">30</text>
<text x="101" y="104.1">AH</text>
<text x="101.1" y="106.7">AJ</text>
<text x="141.3" y="104.1">29</text>
<text x="141.3" y="106.7">30</text>
<text x="149.9" y="104.1">AH</text>
<text x="150" y="106.7">AJ</text>
<text x="192.1" y="104.1">29</text>
<text x="192.1" y="106.7">30</text>
<text x="200.7" y="104.1">AH</text>
<text x="200.8" y="106.7">AJ</text>
<text x="242.2" y="104.1">29</text>
<text x="242.2" y="106.7">30</text>
<text x="250.8" y="104.1">AH</text>
<text x="251" y="106.7">AJ</text>
<text x="41.6" y="109.2">31</text>
<text x="41.6" y="111.8">32</text>
<text x="50.2" y="109.2">AK</text>
<text x="50.3" y="111.8">AL</text>
<text x="92.4" y="109.2">31</text>
<text x="92.4" y="111.8">32</text>
<text x="101" y="109.2">AK</text>
<text x="101.1" y="111.8">AL</text>
<text x="141.3" y="109.2">31</text>
<text x="141.3" y="111.8">32</text>
<text x="149.9" y="109.2">AK</text>
<text x="150" y="111.8">AL</text>
<text x="192.1" y="109.2">31</text>
<text x="192.1" y="111.8">32</text>
<text x="200.7" y="109.2">AK</text>
<text x="200.8" y="111.8">AL</text>
<text x="242.2" y="109.2">31</text>
<text x="242.2" y="111.8">32</text>
<text x="250.8" y="109.2">AK</text>
<text x="250.9" y="111.8">AL</text>
<text x="10.4" y="135.9">C</text>
<text x="285.4" y="135.9">C</text>
<text x="10.4" y="185.9">D</text>
<text x="285.4" y="185.9">D</text>
<text x="35" y="199.9">1</text>
<text x="85" y="199.9">2</text>
<text x="135" y="199.9">3</text>
<text x="185" y="199.9">4</text>
<text x="235" y="199.9">5</text>
<text x="285" y="199.9">6</text>
</g>
<g font-size="1.8" fill="#008484">
<text x="45.5" y="28.4">J10</text>
<text x="96.3" y="28.4">J11</text>
<text x="145.2" y="28.4">J12</text>
<text x="196" y="28.4">J13</text>
<text x="246.2" y="28.4">J14</text>
</g>
<g font-size="1.4" fill="#848400">
<text x="31.1" y="33.8">GND</text>
<text x="30.2" y="41.4">AA2m</text>
<text x="30.2" y="38.9">AA1m</text>
<text x="32.7" y="36.3">6v</text>
<text x="30.2" y="43.9">AA3m</text>
<text x="86.1" y="46.5">FTGm</text>
<text x="54.6" y="51.6">WFPm</text>
<text x="255.3" y="49">JTPCm</text>
<text x="255.3" y="51.6">XTFm</text>
<text x="88.2" y="54.1">CE</text>
<text x="105.4" y="59.2">CLEARm</text>
<text x="137" y="54.1">CD</text>
<text x="255.3" y="59.2">YTXm</text>
<text x="255.3" y="54.1">WRITEm</text>
<text x="255.3" y="56.6">READm</text>
<text x="54.6" y="64.3">PTG1m</text>
<text x="54.6" y="61.7">PTG2m</text>
<text x="255.3" y="61.7">1TFm</text>
<text x="255.3" y="64.3">MTFm</text>
<text x="54.6" y="71.9">TM11m</text>
<text x="54.6" y="69.3">SZ1m</text>
<text x="154.3" y="71.9">TM12M13m</text>
<text x="205.1" y="71.9">K2m</text>
<text x="238" y="69.3">CC</text>
<text x="255.3" y="69.3">OTJm</text>
<text x="255.3" y="66.8">RTGm</text>
<text x="37.3" y="77">CB</text>
<text x="54.6" y="74.4">TM12m</text>
<text x="54.6" y="77">TM13m</text>
<text x="205.1" y="77">TXM18m</text>
<text x="255.3" y="74.4">KTJm</text>
<text x="255.3" y="77">OTXm</text>
<text x="36.6" y="82">CA2</text>
<text x="36.6" y="79.5">CA2</text>
<text x="237.2" y="82">CA1</text>
<text x="255.3" y="79.5">TPCOm</text>
<text x="54.6" y="87.1">MTPm</text>
<text x="105.4" y="89.7">GTMm</text>
<text x="205.1" y="89.7">LTGm</text>
<text x="255.3" y="89.7">TXQ1m</text>
<text x="255.3" y="87.1">OTMm</text>
<text x="255.3" y="84.6">ATFm</text>
<text x="54.6" y="92.2">PTRm</text>
<text x="105.4" y="92.2">JTFm</text>
<text x="255.3" y="92.2">GTQm</text>
<text x="35.1" y="99.8">GTAm</text>
<text x="255.3" y="97.3">1TPCm</text>
<text x="255.3" y="102.4">GTJm</text>
<text x="37.3" y="110">-6v</text>
<text x="98.3" y="118.9" transform="rotate(-90 98.3 118.9)">D[1..8]</text>
<text x="248.2" y="119.6" transform="rotate(-90 248.2 119.6)">S[1..17]</text>
</g>
<g font-size="1.4">
<text x="68.6" y="33">GND</text>
<text x="70.2" y="35.6">6v</text>
<text x="119.4" y="33">GND</text>
<text x="121" y="35.6">6v</text>
<text x="170.2" y="33">GND</text>
<text x="171.8" y="35.6">6v</text>
<text x="222.9" y="33">GND</text>
<text x="224.5" y="35.6">6v</text>
<text x="254" y="33">GND</text>
<text x="254" y="35.6">6v</text>
<text x="67.7" y="40.6">AA2m</text>
<text x="67.7" y="38.1">AA1m</text>
<text x="118.5" y="40.6">AA2m</text>
<text x="118.5" y="38.1">AA1m</text>
<text x="169.3" y="40.6">AA2m</text>
<text x="169.3" y="38.1">AA1m</text>
<text x="222" y="38.1">AA1m</text>
<text x="222" y="40.6">AA2m</text>
<text x="254" y="38.1">AA1m</text>
<text x="254" y="40.6">AA2m</text>
<text x="67.7" y="43.2">AA3m</text>
<text x="118.5" y="45.7">FTGm</text>
<text x="118.5" y="43.2">AA3m</text>
<text x="169.3" y="45.7">FTGm</text>
<text x="169.3" y="43.2">AA3m</text>
<text x="222" y="45.7">FTGm</text>
<text x="222" y="43.2">AA3m</text>
<text x="254" y="45.7">FTGm</text>
<text x="254" y="43.2">AA3m</text>
<text x="38.8" y="48.3">D1</text>
<text x="38.8" y="50.8">D5</text>
<text x="89.6" y="48.3">D3</text>
<text x="89.6" y="50.8">D5</text>
<text x="104.1" y="50.8">WFPm</text>
<text x="104.1" y="48.3">JTPCm</text>
<text x="104.1" y="53.3">WRITEm</text>
<text x="138.5" y="50.8">D5</text>
<text x="138.5" y="48.3">D3</text>
<text x="153" y="50.8">XTFm</text>
<text x="153" y="48.3">JTPCm</text>
<text x="189.3" y="48.3">D2</text>
<text x="189.3" y="50.8">D5</text>
<text x="203.8" y="53.3">WRITEm</text>
<text x="203.8" y="48.3">JTPCm</text>
<text x="203.8" y="50.8">XTFm</text>
<text x="239.5" y="48.3">D4</text>
<text x="239.5" y="50.8">D5</text>
<text x="104.1" y="55.9">READm</text>
<text x="136.3" y="58.4">YTXm</text>
<text x="153" y="58.4">YTXm</text>
<text x="187.1" y="58.4">YTXm</text>
<text x="203.8" y="55.9">READm</text>
<text x="203.8" y="58.4">YTXm</text>
<text x="237.3" y="58.4">YTXm</text>
<text x="87.7" y="61">1TFm</text>
<text x="104.1" y="61">1TFm</text>
<text x="104.1" y="63.5">PTG1m</text>
<text x="136.2" y="63.5">MTFm</text>
<text x="136.6" y="61">1TFm</text>
<text x="153" y="61">1TFm</text>
<text x="153" y="63.5">MTFm</text>
<text x="187" y="63.5">MTFm</text>
<text x="187.4" y="61">1TFm</text>
<text x="203.8" y="61">1TFm</text>
<text x="203.8" y="63.5">MTFm</text>
<text x="237.1" y="63.5">MTFm</text>
<text x="237.5" y="61">1TFm</text>
<text x="88.6" y="66">CA2</text>
<text x="104.1" y="68.6">SZ1m</text>
<text x="104.1" y="71.1">TM13m</text>
<text x="136.1" y="66">RTGm</text>
<text x="153" y="66">RTGm</text>
<text x="186.9" y="66">RTGm</text>
<text x="203.8" y="66">RTGm</text>
<text x="203.8" y="68.6">OTJm</text>
<text x="237.1" y="66">RTGm</text>
<text x="88.6" y="76.2">CA2</text>
<text x="104.1" y="76.2">OTMm</text>
<text x="153" y="76.2">TM13m</text>
<text x="203.8" y="73.7">KTJm</text>
<text x="239.3" y="76.2">CB</text>
<text x="88.9" y="83.8">S17</text>
<text x="104.1" y="78.7">TPCOm</text>
<text x="104.1" y="83.8">MTPm</text>
<text x="137.5" y="78.7">CA2</text>
<text x="137.5" y="81.3">CA2</text>
<text x="137.8" y="83.8">S17</text>
<text x="153" y="83.8">ATFm</text>
<text x="153" y="81.3">OTXm</text>
<text x="153" y="78.7">TPCOm</text>
<text x="188.3" y="78.7">CA2</text>
<text x="188.3" y="81.3">CA2</text>
<text x="188.6" y="83.8">S16</text>
<text x="203.8" y="78.7">TPCOm</text>
<text x="203.8" y="83.8">ATFm</text>
<text x="238.8" y="83.8">S16</text>
<text x="38.1" y="88.9">S11</text>
<text x="88.9" y="88.9">S11</text>
<text x="88.9" y="86.4">S13</text>
<text x="104.1" y="86.4">MTPm</text>
<text x="137.8" y="86.4">S13</text>
<text x="137.8" y="88.9">S11</text>
<text x="153" y="88.9">LTGm</text>
<text x="188.6" y="88.9">S11</text>
<text x="188.6" y="86.4">S13</text>
<text x="203.8" y="86.4">OTMm</text>
<text x="238.8" y="88.9">S11</text>
<text x="238.8" y="86.4">S12</text>
<text x="38.9" y="94">S6</text>
<text x="38.9" y="91.4">S8</text>
<text x="89.7" y="94">S6</text>
<text x="89.7" y="91.4">S9</text>
<text x="138.6" y="94">S6</text>
<text x="138.6" y="91.4">S9</text>
<text x="153" y="91.4">GTQm</text>
<text x="153" y="94">CRSm</text>
<text x="189.4" y="94">S6</text>
<text x="189.4" y="91.4">S9</text>
<text x="203.8" y="91.4">GTQm</text>
<text x="203.8" y="94">CRSm</text>
<text x="239.6" y="94">S5</text>
<text x="239.6" y="91.4">S8</text>
<text x="38.9" y="96.5">S3</text>
<text x="67.5" y="99.1">GTAm</text>
<text x="82.3" y="101.6">GTJm</text>
<text x="89.7" y="96.5">S3</text>
<text x="104.1" y="96.5">1TPCm</text>
<text x="118.3" y="99.1">GTAm</text>
<text x="118.5" y="101.6">GTJm</text>
<text x="138.6" y="96.5">S3</text>
<text x="153" y="96.5">1TPCm</text>
<text x="168.5" y="99.1">GTAm</text>
<text x="168.7" y="101.6">GTJm</text>
<text x="189.4" y="96.5">S3</text>
<text x="203.8" y="96.5">1TPCm</text>
<text x="218.6" y="99.1">GTAm</text>
<text x="218.9" y="101.6">GTJm</text>
<text x="239.6" y="96.5">S2</text>
<text x="254" y="99.1">GTAm</text>
<text x="82.2" y="106.7">MTFm</text>
<text x="82.3" y="104.1">QTFm</text>
<text x="118.4" y="106.7">MTFm</text>
<text x="118.5" y="104.1">QTFm</text>
<text x="168.6" y="106.7">MTFm</text>
<text x="168.6" y="104.1">QTFm</text>
<text x="218.7" y="106.7">MTFm</text>
<text x="218.8" y="104.1">QTFm</text>
<text x="254" y="104.1">QTFm</text>
<text x="254" y="106.7">MTFm</text>
<text x="37.5" y="111.8">GND</text>
<text x="68.6" y="111.8">GND</text>
<text x="69.7" y="109.2">-6v</text>
<text x="119.4" y="111.8">GND</text>
<text x="120.5" y="109.2">-6v</text>
<text x="169.6" y="111.8">GND</text>
<text x="170.7" y="109.2">-6v</text>
<text x="219.7" y="111.8">GND</text>
<text x="220.8" y="109.2">-6v</text>
<text x="254" y="111.8">GND</text>
<text x="254" y="109.2">-6v</text>
</g>
<g font-size="1.1" fill="#840000">
<text x="109.4" y="66.7">SBTm-11-R</text>
<text x="109.4" y="74.3">RBTm-11-U</text>
<text x="109.4" y="94.6">CRSm-11-AC</text>
</g>
</svg>
